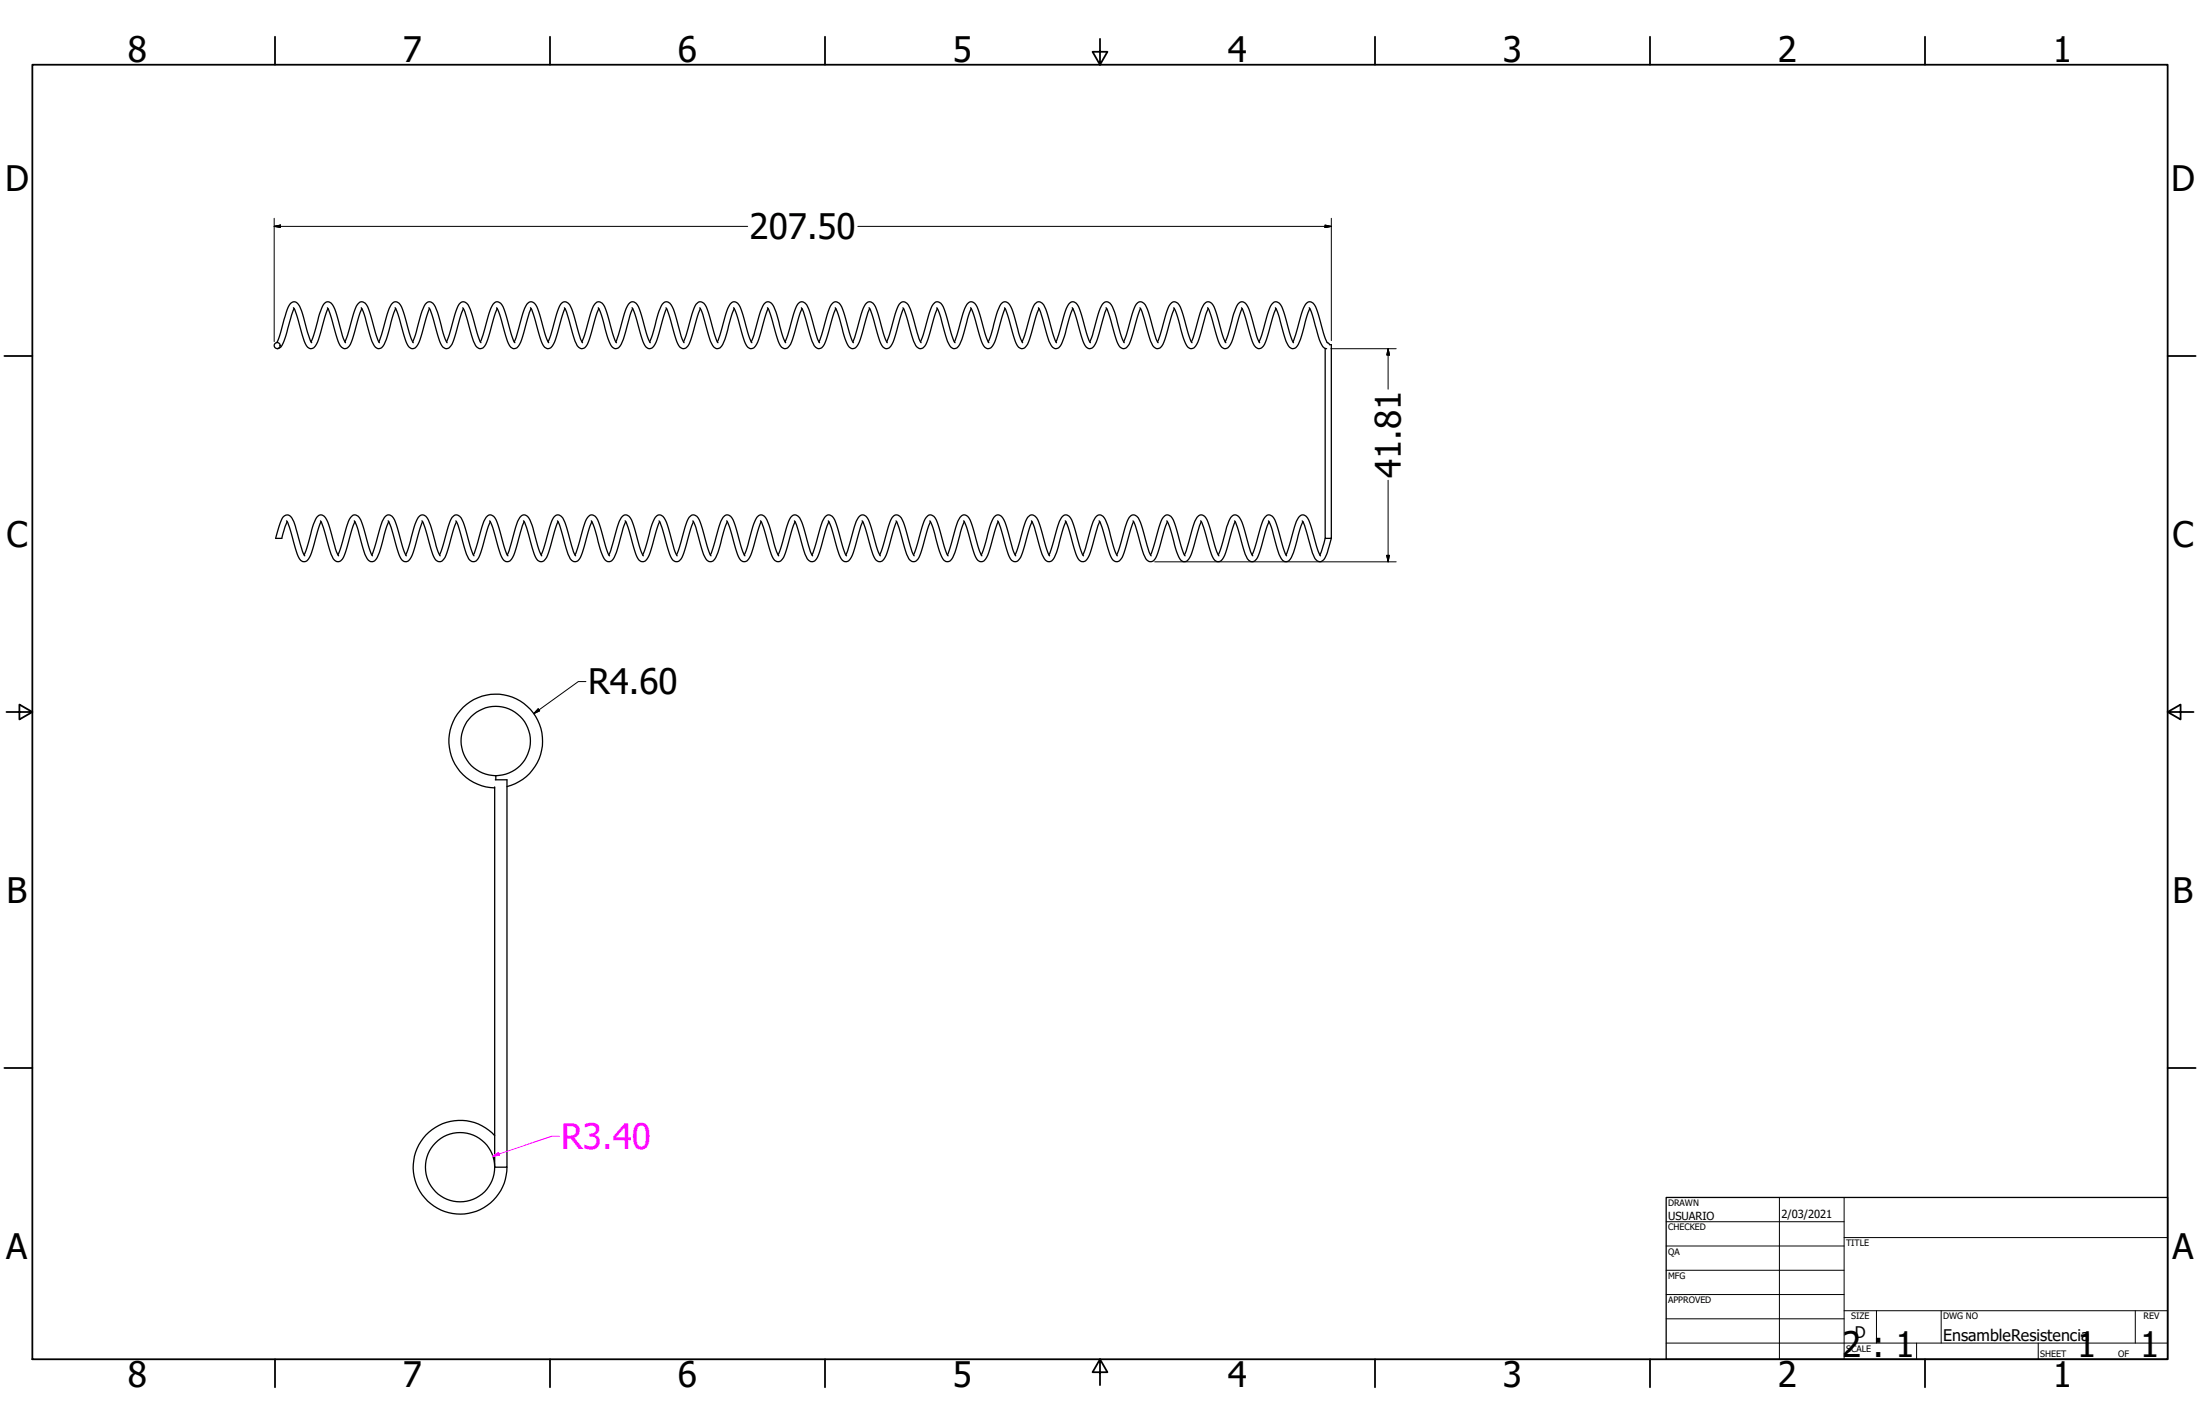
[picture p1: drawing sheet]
<svg xmlns="http://www.w3.org/2000/svg" width="864mm" height="559mm" viewBox="0 0 864 559" stroke-linecap="round" stroke-linejoin="round" font-family="sans-serif">
<!-- layer: Visible (ANSI) -->
<g fill="none" stroke="#000" stroke-width=".51">
<path d="M108.6 134.4a45.3 45.3 0 0 0 3.4-10.4l.7-2.5a3.3 3.3 0 0 1 3-3.1 4.6 4.6 0 0 1 2.7 3.7l1.6 5.5a21.5 21.5 0 0 0 2.4 6.9M115.2 120.8a33 33 0 0 1 3.1 9.4l1.1 3.7a3 3 0 0 0 3 2.9 4.6 4.6 0 0 0 2.6-3.6l2.7-9.4 1.1-2.7M115.4 121.1l-2.1 6.5a29.1 29.1 0 0 1-3 8.5l-1.5 .7M122.1 134.2l1.9-5.4a25 25 0 0 1 3.6-10l.4-.2a2.35 2.35 0 0 1 3 1.8l2 6a26.3 26.3 0 0 0 2.6 8.1M128.5 120.8l1.2 2.6 1.1 4a24.6 24.6 0 0 0 3.3 8.9 2.09 2.09 0 0 0 3.4-1.2l4.5-14M135.4 134.2l1.8-5.4a34.9 34.9 0 0 1 3.2-9.4 1.94 1.94 0 0 1 1.8-1 1.94 1.94 0 0 1 1.7 1.2l1.2 2.8 1.1 4a30.1 30.1 0 0 0 2.7 8v.1M141.8 120.8a17.8 17.8 0 0 1 2.3 6.6 24.6 24.6 0 0 0 3.3 8.9 2.09 2.09 0 0 0 3.4-1.2l.8-1.9 2.6-9.4 1.1-2.7M148.7 134.2l1.8-5.4a34.9 34.9 0 0 1 3.2-9.4 1.94 1.94 0 0 1 1.8-1 1.94 1.94 0 0 1 1.7 1.2l1.2 2.8 1.1 4a28.2 28.2 0 0 0 2.7 8.1M155.1 120.8a33 33 0 0 1 3.1 9.4l1.1 3.7a3 3 0 0 0 3 2.9 4.6 4.6 0 0 0 2.6-3.6l3.7-12.1M162 134.2l1.8-5.4a34.9 34.9 0 0 1 3.1-9.4 1.94 1.94 0 0 1 1.9-1 1.94 1.94 0 0 1 1.6 1.2 63 63 0 0 1 3.9 12.2l1.2 2.7M168.3 120.8a33 33 0 0 1 3.1 9.4l1.2 3.7a3 3 0 0 0 3 2.9 4.6 4.6 0 0 0 2.6-3.6l2.6-9.4 1.1-2.7M175.3 134.2l1.8-5.4a38.6 38.6 0 0 1 3.1-9.4 2.16 2.16 0 0 1 2.3-.9 2.16 2.16 0 0 1 1.6 1.9l2 6a30.1 30.1 0 0 0 2.7 8v.1"/>
<path d="M181.7 120.8l.8 1.6 1.5 5a24.6 24.6 0 0 0 3.3 8.9 2.09 2.09 0 0 0 3.4-1.2l4.5-14M188.5 134.2l1.9-5.4a34.9 34.9 0 0 1 3.1-9.4 1.94 1.94 0 0 1 1.9-1 1.94 1.94 0 0 1 1.6 1.2l1.2 2.8 1.2 4a28.2 28.2 0 0 0 2.7 8.1M194.9 120.8a33 33 0 0 1 3.2 9.4l1.1 3.7a3 3 0 0 0 2.9 2.9 4.5 4.5 0 0 0 2.7-3.6l3-10.5 .7-1.6M201.9 134.2l1.7-5.4a34.9 34.9 0 0 1 3.2-9.4 1.94 1.94 0 0 1 1.8-1 1.94 1.94 0 0 1 1.7 1.2l1.2 2.8 1.2 4a28.2 28.2 0 0 0 2.7 8.1M208.2 120.8a33 33 0 0 1 3.1 9.4l1.2 3.7a3 3 0 0 0 3 2.9 4.6 4.6 0 0 0 2.6-3.6l2.6-9.4 1.1-2.7M215.1 134.2l1.9-5.4a38.6 38.6 0 0 1 3.1-9.4 2.16 2.16 0 0 1 2.3-.9 2.16 2.16 0 0 1 1.6 1.9l2 6a30.1 30.1 0 0 0 2.7 8v.1M221.6 120.8l.8 1.6 1.4 5a24.6 24.6 0 0 0 3.3 8.9 2.09 2.09 0 0 0 3.5-1.2l4.5-14M228.4 134.2l1.9-5.4a34.9 34.9 0 0 1 3.1-9.4 1.94 1.94 0 0 1 1.9-1 1.94 1.94 0 0 1 1.6 1.2l1.2 2.8 1.2 4a28.2 28.2 0 0 0 2.7 8.1M234.8 120.8a31.2 31.2 0 0 1 3.1 9.4l1.2 3.7a3 3 0 0 0 2.9 2.9 4.5 4.5 0 0 0 2.7-3.6l2.6-9.4 1-2.7M241.7 134.2l1.8-5.4a34.9 34.9 0 0 1 3.2-9.4 1.94 1.94 0 0 1 1.8-1 1.94 1.94 0 0 1 1.7 1.2l1.2 2.8 1.1 4a28.2 28.2 0 0 0 2.8 8.1M248.1 120.8a33 33 0 0 1 3.1 9.4l1.1 3.7a3 3 0 0 0 3 2.9 4.6 4.6 0 0 0 2.6-3.6l2.7-9.4 1.1-2.7M255 134.2l1.9-5.4a25 25 0 0 1 3.6-10l.4-.2a2.35 2.35 0 0 1 3 1.8l2 6a26.3 26.3 0 0 0 2.6 8.1"/>
<path d="M261.4 120.8l1.2 2.6 1.1 4a26.5 26.5 0 0 0 3.3 8.9 2.14 2.14 0 0 0 3.4-1.2l4.6-14M268.3 134.2l1.8-5.4a38.6 38.6 0 0 1 3.1-9.4 2.2 2.2 0 0 1 2.4-.9 2.2 2.2 0 0 1 1.6 1.9l1.9 6a30.1 30.1 0 0 0 2.7 8v.1M274.7 120.8a17.8 17.8 0 0 1 2.3 6.6 24.6 24.6 0 0 0 3.3 8.9 2.09 2.09 0 0 0 3.4-1.2l.8-1.9 2.6-9.4 1.1-2.7M281.6 134.2l1.8-5.4a34.9 34.9 0 0 1 3.2-9.4 1.94 1.94 0 0 1 1.8-1 1.94 1.94 0 0 1 1.7 1.2l1.2 2.8 1.1 4a28.2 28.2 0 0 0 2.7 8.1M288 120.8a33 33 0 0 1 3.1 9.4l1.1 3.7a3 3 0 0 0 2.9 2.9 4.5 4.5 0 0 0 2.7-3.6l3.7-12.1M294.9 134.2l1.8-5.4a34.9 34.9 0 0 1 3.1-9.4 1.94 1.94 0 0 1 1.9-1 1.94 1.94 0 0 1 1.6 1.2 63 63 0 0 1 3.9 12.2l1.2 2.7M301.2 120.8a33 33 0 0 1 3.2 9.4l1.1 3.7a3 3 0 0 0 3 2.9 4.6 4.6 0 0 0 2.6-3.6l2.7-9.4 1-2.7M308.2 134.2l1.8-5.4a38.6 38.6 0 0 1 3.1-9.4 2.16 2.16 0 0 1 2.3-.9 2.16 2.16 0 0 1 1.7 1.9l1.9 6a30.1 30.1 0 0 0 2.7 8v.1M314.6 120.8l.8 1.6 1.5 5a24.6 24.6 0 0 0 3.3 8.9 2.09 2.09 0 0 0 3.4-1.2l4.5-14M321.4 134.2l1.9-5.4a34.9 34.9 0 0 1 3.2-9.4l.9-.8a2.4 2.4 0 0 1 3 1.8l1.9 6a28.2 28.2 0 0 0 2.7 8.1M327.9 120.8a31.2 31.2 0 0 1 3 9.4l1.2 3.7a3 3 0 0 0 2.9 2.9 4.5 4.5 0 0 0 2.7-3.6l3-10.5 .7-1.6M334.8 134.2l1.7-5.4a34.9 34.9 0 0 1 3.2-9.4 1.94 1.94 0 0 1 1.9-1 1.94 1.94 0 0 1 1.6 1.2l1.2 2.8 1.2 4a28.2 28.2 0 0 0 2.7 8.1"/>
<path d="M341.1 120.8a33 33 0 0 1 3.1 9.4l1.2 3.7a3 3 0 0 0 3 2.9 4.6 4.6 0 0 0 2.6-3.6l2.6-9.4 1.1-2.7M348 134.2l1.9-5.4a38.6 38.6 0 0 1 3.1-9.4 2.16 2.16 0 0 1 2.3-.9 2.16 2.16 0 0 1 1.6 1.9l2 6a30.1 30.1 0 0 0 2.7 8v.1M354.5 120.8l1.1 2.6 1.1 4a24.6 24.6 0 0 0 3.3 8.9 2.09 2.09 0 0 0 3.5-1.2l4.5-14M361.3 134.2l1.9-5.4a34.9 34.9 0 0 1 3.1-9.4 1.94 1.94 0 0 1 1.9-1 1.94 1.94 0 0 1 1.6 1.2l1.2 2.8 1.2 4a28.2 28.2 0 0 0 2.7 8.1M367.7 120.8a17.8 17.8 0 0 1 2.3 6.6 24.6 24.6 0 0 0 3.3 8.9 2.09 2.09 0 0 0 3.4-1.2l.9-1.9 2.6-9.4 1.1-2.7M374.6 134.2l1.8-5.4a34.9 34.9 0 0 1 3.2-9.4 1.94 1.94 0 0 1 1.8-1 1.94 1.94 0 0 1 1.7 1.2l1.2 2.8 1.1 4a28.2 28.2 0 0 0 2.8 8.1M381 120.8a33 33 0 0 1 3.1 9.4l1.2 3.7a3 3 0 0 0 2.9 2.9 4.6 4.6 0 0 0 2.6-3.6l3.7-12.1M387.9 134.2l1.9-5.4a25 25 0 0 1 3.6-10l.4-.2a2.35 2.35 0 0 1 3 1.8l1.6 4.6a30.9 30.9 0 0 0 3 9.5M394.3 120.8l1.2 2.6 1.1 4a26.5 26.5 0 0 0 3.3 8.9 2.14 2.14 0 0 0 3.5-1.2l4.5-14M401.2 134.2l1.8-5.4a38.6 38.6 0 0 1 3.1-9.4 2.16 2.16 0 0 1 2.4-.9 2.16 2.16 0 0 1 1.6 1.9l2 6a30.1 30.1 0 0 0 2.6 8v.1M407.6 120.8a62.6 62.6 0 0 1 3.8 12l.4 1.1a4.3 4.3 0 0 0 2.5 2.9h.5a4.3 4.3 0 0 0 2.6-3.6l2.7-9.4 1-2.7M414.5 134.2l1.8-5.4a34.9 34.9 0 0 1 3.2-9.4 1.94 1.94 0 0 1 1.8-1 1.94 1.94 0 0 1 1.7 1.2l1.2 2.8 1.1 4a28.2 28.2 0 0 0 2.8 8.1"/>
<path d="M420.9 120.8a33 33 0 0 1 3.1 9.4l1.1 3.7a3 3 0 0 0 3 2.9 4.5 4.5 0 0 0 2.6-3.6l3-10.5 .7-1.6M427.8 134.2l1.8-5.4a34.9 34.9 0 0 1 3.2-9.4 1.94 1.94 0 0 1 1.8-1 1.94 1.94 0 0 1 1.6 1.2 63 63 0 0 1 3.9 12.2l1.2 2.7M434.1 120.8a33 33 0 0 1 3.2 9.4l1.1 3.7a3 3 0 0 0 3 2.9 4.6 4.6 0 0 0 2.6-3.6l2.7-9.4 1-2.7M441.1 134.2l1.8-5.4a38.6 38.6 0 0 1 3.1-9.4 2.16 2.16 0 0 1 2.4-.9 2.16 2.16 0 0 1 1.6 1.9l1.9 6a30.1 30.1 0 0 0 2.7 8v.1M447.5 120.8l.8 1.6 1.5 5a24.6 24.6 0 0 0 3.3 8.9 2.09 2.09 0 0 0 3.4-1.2l4.5-14M454.3 134.2l1.9-5.4a34.9 34.9 0 0 1 3.2-9.4l.9-.8a2.4 2.4 0 0 1 3 1.8l1.9 6a28.2 28.2 0 0 0 2.7 8.1M460.8 120.8a31.2 31.2 0 0 1 3 9.4l1.2 3.7a3 3 0 0 0 2.9 2.9 4.5 4.5 0 0 0 2.7-3.6l2.6-9.4 1.1-2.7M467.7 134.2l1.8-5.4a34.9 34.9 0 0 1 3.1-9.4 1.94 1.94 0 0 1 1.9-1 1.94 1.94 0 0 1 1.6 1.2l1.2 2.8 1.2 4a28.2 28.2 0 0 0 2.7 8.1M474 120.8a33 33 0 0 1 3.1 9.4l1.2 3.7a3 3 0 0 0 3 2.9 4.6 4.6 0 0 0 2.6-3.6l2.6-9.4 1.1-2.7M480.9 134.2l1.9-5.4a25 25 0 0 1 3.7-10l.4-.2a2.35 2.35 0 0 1 2.9 1.8l2 6a26.3 26.3 0 0 0 2.7 8.1M487.4 120.8l1.1 2.6 1.1 4a24.6 24.6 0 0 0 3.4 8.9 2.09 2.09 0 0 0 3.4-1.2l4.5-14M494.2 134.2l1.9-5.4a34.9 34.9 0 0 1 3.1-9.4 1.94 1.94 0 0 1 1.9-1 1.94 1.94 0 0 1 1.6 1.2l1.2 2.8 1.2 4a30.1 30.1 0 0 0 2.6 8v.1"/>
<path d="M500.6 120.8a17.8 17.8 0 0 1 2.3 6.6 24.6 24.6 0 0 0 3.3 8.9 2.09 2.09 0 0 0 3.5-1.2l.8-1.9 2.6-9.4 1.1-2.7M507.6 134.2l1.7-5.4a34.9 34.9 0 0 1 3.2-9.4 1.94 1.94 0 0 1 1.8-1 1.94 1.94 0 0 1 1.7 1.2l1.2 2.8 1.2 4a28.2 28.2 0 0 0 2.7 8.1M513.9 120.8h.1a69.9 69.9 0 0 1 3.9 12.5l.5 1.1a3.2 3.2 0 0 0 2.4 2.4M521 134.4l.9 .9h.7v76h-2.4v-74.6M112.5 204.4a30.7 30.7 0 0 1 3.1 9.5l1.1 3.7a3 3 0 0 0 3 2.8 4.6 4.6 0 0 0 2.6-3.5l2.7-9.4 1-2.8M112.7 204.7l-2.1 6.6h-2.4l.6-2.4a14.6 14.6 0 0 1 2.8-6.5 2.19 2.19 0 0 1 3.3 1.6l1.1 2.5 2.7 9.7 .9 1.9M119.4 217.7l1.8-5.3a25 25 0 0 1 3.7-10l.4-.2a2.35 2.35 0 0 1 3 1.8l1.9 6a26.3 26.3 0 0 0 2.7 8.1M125.8 204.4a62.6 62.6 0 0 1 3.8 12l.4 1.2a3.8 3.8 0 0 0 2.5 2.8 2.76 2.76 0 0 0 2.7-2.5l3-10.4 1.1-2.8M132.7 217.7l1.8-5.3a34.9 34.9 0 0 1 3.2-9.4 1.94 1.94 0 0 1 1.8-1 1.94 1.94 0 0 1 1.7 1.3l1.2 2.8 1.1 3.9a30.1 30.1 0 0 0 2.7 8.1M139.1 204.4a17.9 17.9 0 0 1 2.3 6.6 24.4 24.4 0 0 0 3.3 8.9 2.09 2.09 0 0 0 3.4-1.1l.8-1.9 2.6-9.4 1.1-2.8M146 217.7l1.8-5.3a34.9 34.9 0 0 1 3.1-9.4 1.94 1.94 0 0 1 1.9-1 1.94 1.94 0 0 1 1.6 1.3l1.2 2.8 1.2 3.9a28.2 28.2 0 0 0 2.7 8.1M152.3 204.4a30.7 30.7 0 0 1 3.1 9.5l1.2 3.7a3 3 0 0 0 3 2.8 4.6 4.6 0 0 0 2.6-3.5l3.7-12.2"/>
<path d="M159.3 217.7l1.8-5.3a25 25 0 0 1 3.7-10l.4-.2a2.35 2.35 0 0 1 2.9 1.8l1.6 4.6a30.9 30.9 0 0 0 3.1 9.5M165.6 204.4a30.7 30.7 0 0 1 3.1 9.5l1.2 3.7a3 3 0 0 0 2.9 2.8 4.6 4.6 0 0 0 2.7-3.5l2.6-9.4 1.1-2.8M172.5 217.7l1.9-5.3a38.6 38.6 0 0 1 3.1-9.4 2.16 2.16 0 0 1 2.3-.9 2.16 2.16 0 0 1 1.6 1.9l2 6a30.1 30.1 0 0 0 2.7 8.1M178.9 204.4a62.6 62.6 0 0 1 3.9 12l.3 1.2a3.8 3.8 0 0 0 2.6 2.8 2.66 2.66 0 0 0 2.6-2.5l3.1-10.4 1.1-2.8M185.8 217.7l1.8-5.3a34.9 34.9 0 0 1 3.2-9.4 1.94 1.94 0 0 1 1.8-1 1.94 1.94 0 0 1 1.7 1.3l1.2 2.8 1.2 3.9a28.2 28.2 0 0 0 2.7 8.1M192.2 204.4a30.7 30.7 0 0 1 3.1 9.5l1.2 3.7a3 3 0 0 0 2.9 2.8 4.5 4.5 0 0 0 2.7-3.5l2.9-10.6 .7-1.6M199.1 217.7l1.8-5.3a34.9 34.9 0 0 1 3.2-9.4 1.94 1.94 0 0 1 1.8-1 1.94 1.94 0 0 1 1.7 1.3 43.3 43.3 0 0 1 3.5 10.9l1.6 3.9M205.5 204.4a30.7 30.7 0 0 1 3.1 9.5l1.1 3.7a3 3 0 0 0 3 2.8 4.6 4.6 0 0 0 2.6-3.5l2.7-9.4 1.1-2.8M212.4 217.7l1.8-5.3a38.6 38.6 0 0 1 3.2-9.4 2.16 2.16 0 0 1 2.3-.9 2.16 2.16 0 0 1 1.6 1.9l2 6a30.1 30.1 0 0 0 2.6 8.1M218.8 204.4a62.6 62.6 0 0 1 3.8 12l.4 1.2a3.8 3.8 0 0 0 2.6 2.8 2.66 2.66 0 0 0 2.6-2.5l3.1-10.4 1-2.8M225.7 217.7l1.8-5.3a34.9 34.9 0 0 1 3.2-9.4 1.94 1.94 0 0 1 1.8-1 1.94 1.94 0 0 1 1.7 1.3l1.2 2.8 1.1 3.9a28.2 28.2 0 0 0 2.8 8.1M232.1 204.4a29.1 29.1 0 0 1 3 9.5l1.2 3.7a3 3 0 0 0 3 2.8 4.5 4.5 0 0 0 2.6-3.5l2.6-9.4 1.1-2.8"/>
<path d="M239 217.7l1.8-5.3a34.9 34.9 0 0 1 3.2-9.4 1.94 1.94 0 0 1 1.8-1 1.94 1.94 0 0 1 1.7 1.3l1.2 2.8 1.1 3.9a28.2 28.2 0 0 0 2.7 8.1M245.4 204.4a30.7 30.7 0 0 1 3.1 9.5l1.1 3.7a3 3 0 0 0 3 2.8 4.6 4.6 0 0 0 2.6-3.5l2.7-9.4 1.1-2.8M252.3 217.7l1.8-5.3a25 25 0 0 1 3.7-10l.4-.2a2.36 2.36 0 0 1 3 1.8l1.9 6a26.3 26.3 0 0 0 2.7 8.1M258.7 204.4a62.6 62.6 0 0 1 3.8 12l.4 1.2a3 3 0 0 0 3 2.8 4.3 4.3 0 0 0 2.6-3.5l2.6-9.4 1.1-2.8M265.6 217.7l1.8-5.3a38.6 38.6 0 0 1 3.1-9.4 2.2 2.2 0 0 1 2.4-.9 2.2 2.2 0 0 1 1.6 1.9l1.9 6a30.1 30.1 0 0 0 2.7 8.1M272 204.4a17.9 17.9 0 0 1 2.3 6.6 24.4 24.4 0 0 0 3.3 8.9 2.09 2.09 0 0 0 3.4-1.1l.8-1.9 2.6-9.4 1.1-2.8M278.8 217.7l1.9-5.3a34.9 34.9 0 0 1 3.1-9.4 1.94 1.94 0 0 1 1.9-1 1.94 1.94 0 0 1 1.6 1.3l1.2 2.8 1.2 3.9a28.2 28.2 0 0 0 2.7 8.1M285.2 204.4a30.7 30.7 0 0 1 3.2 9.5l1.1 3.7a3 3 0 0 0 2.9 2.8 4.5 4.5 0 0 0 2.7-3.5l3.7-12.2M292.2 217.7l1.7-5.3a34.9 34.9 0 0 1 3.2-9.4 1.94 1.94 0 0 1 1.8-1 1.94 1.94 0 0 1 1.7 1.3 63 63 0 0 1 3.9 12.2l1.2 2.6M298.5 204.4a30.7 30.7 0 0 1 3.1 9.5l1.2 3.7a3 3 0 0 0 3 2.8 4.6 4.6 0 0 0 2.6-3.5l2.6-9.4 1.1-2.8M305.4 217.7l1.9-5.3a38.6 38.6 0 0 1 3.1-9.4 2.16 2.16 0 0 1 2.3-.9 2.16 2.16 0 0 1 1.6 1.9l2 6a30.1 30.1 0 0 0 2.7 8.1M311.8 204.4a62.6 62.6 0 0 1 3.9 12l.3 1.2a3.8 3.8 0 0 0 2.6 2.8 2.66 2.66 0 0 0 2.6-2.5l3.1-10.4 1.1-2.8"/>
<path d="M318.7 217.7l1.8-5.3a34.9 34.9 0 0 1 3.2-9.4l1-.8a2.4 2.4 0 0 1 3 1.8l1.9 6a28.2 28.2 0 0 0 2.7 8.1M325.1 204.4a30.7 30.7 0 0 1 3.1 9.5l1.2 3.7a3 3 0 0 0 2.9 2.8 4.5 4.5 0 0 0 2.7-3.5l2.9-10.6 .7-1.6M332 217.7l1.8-5.3a34.9 34.9 0 0 1 3.2-9.4 1.94 1.94 0 0 1 1.8-1 1.94 1.94 0 0 1 1.7 1.3l1.2 2.8 1.1 3.9a28.2 28.2 0 0 0 2.8 8.1M338.4 204.4a30.7 30.7 0 0 1 3.1 9.5l1.1 3.7a3 3 0 0 0 3 2.8 4.6 4.6 0 0 0 2.6-3.5l2.7-9.4 1.1-2.8M345.3 217.7l1.9-5.3a38.6 38.6 0 0 1 3.1-9.4 2.16 2.16 0 0 1 2.3-.9 2.16 2.16 0 0 1 1.6 1.9l2 6a30.1 30.1 0 0 0 2.6 8.1M351.7 204.4a62.6 62.6 0 0 1 3.8 12l.4 1.2a3.8 3.8 0 0 0 2.6 2.8 2.75 2.75 0 0 0 2.6-2.5l3.1-10.4 1.1-2.8M358.6 217.7l1.8-5.3a34.9 34.9 0 0 1 3.2-9.4 1.94 1.94 0 0 1 1.8-1 1.94 1.94 0 0 1 1.7 1.3l1.2 2.8 1.1 3.9a28.2 28.2 0 0 0 2.8 8.1M365 204.4a21.1 21.1 0 0 1 2.7 8.1l1.6 5.1a3 3 0 0 0 2.9 2.8 4.5 4.5 0 0 0 2.6-3.5l2.6-9.4 1.1-2.8M371.9 217.7l1.8-5.3a34.9 34.9 0 0 1 3.2-9.4 1.94 1.94 0 0 1 1.8-1 1.94 1.94 0 0 1 1.7 1.3l1.2 2.8 1.1 3.9a28.2 28.2 0 0 0 2.7 8.1M378.3 204.4a30.7 30.7 0 0 1 3.1 9.5l1.1 3.7a3 3 0 0 0 3 2.8 4.6 4.6 0 0 0 2.6-3.5l2.7-9.4 1.1-2.8M385.2 217.7l1.8-5.3a25 25 0 0 1 3.7-10l.4-.2a2.35 2.35 0 0 1 3 1.8l1.9 6a26.3 26.3 0 0 0 2.7 8.1M391.6 204.4a62.6 62.6 0 0 1 3.8 12l.4 1.2a3 3 0 0 0 3 2.8 4.6 4.6 0 0 0 2.6-3.5l2.7-9.4 1-2.8"/>
<path d="M398.5 217.7l1.8-5.3a38.6 38.6 0 0 1 3.1-9.4 2.2 2.2 0 0 1 2.4-.9 2.2 2.2 0 0 1 1.6 1.9l1.9 6a30.1 30.1 0 0 0 2.7 8.1M404.9 204.4a17.9 17.9 0 0 1 2.3 6.6 24.4 24.4 0 0 0 3.3 8.9 2.09 2.09 0 0 0 3.4-1.1l.8-1.9 2.6-9.4 1.1-2.8M411.7 217.7l1.9-5.3a34.9 34.9 0 0 1 3.2-9.4 1.94 1.94 0 0 1 1.8-1 1.94 1.94 0 0 1 1.6 1.3l1.2 2.8 1.2 3.9a28.2 28.2 0 0 0 2.7 8.1M418.1 204.4a30.7 30.7 0 0 1 3.2 9.5l1.1 3.7a3 3 0 0 0 2.9 2.8 4.5 4.5 0 0 0 2.7-3.5l3-10.6 .7-1.6M425.1 217.7l1.7-5.3a34.9 34.9 0 0 1 3.2-9.4 1.94 1.94 0 0 1 1.8-1 1.94 1.94 0 0 1 1.7 1.3 63 63 0 0 1 3.9 12.2l1.2 2.6M431.4 204.4a30.7 30.7 0 0 1 3.1 9.5l1.2 3.7a3 3 0 0 0 3 2.8 4.6 4.6 0 0 0 2.6-3.5l2.6-9.4 1.1-2.8M438.3 217.7l1.9-5.3a38.6 38.6 0 0 1 3.1-9.4 2.16 2.16 0 0 1 2.3-.9 2.16 2.16 0 0 1 1.6 1.9l2 6a30.1 30.1 0 0 0 2.7 8.1M444.8 204.4a62.6 62.6 0 0 1 3.8 12l.3 1.2a3.8 3.8 0 0 0 2.6 2.8 2.66 2.66 0 0 0 2.7-2.5l3-10.4 1.1-2.8M451.6 217.7l1.9-5.3a34.9 34.9 0 0 1 3.1-9.4l1-.8a2.4 2.4 0 0 1 3 1.8l1.9 6a28.2 28.2 0 0 0 2.7 8.1M458 204.4a29.1 29.1 0 0 1 3.1 9.5l1.2 3.7a3 3 0 0 0 2.9 2.8 4.5 4.5 0 0 0 2.7-3.5l3-10.6 .7-1.6M464.9 217.7l1.8-5.3a34.9 34.9 0 0 1 3.2-9.4 1.94 1.94 0 0 1 1.8-1 1.94 1.94 0 0 1 1.7 1.3l1.2 2.8 1.1 3.9a28.2 28.2 0 0 0 2.8 8.1M471.3 204.4a30.7 30.7 0 0 1 3.1 9.5l1.2 3.7a3 3 0 0 0 2.9 2.8 4.6 4.6 0 0 0 2.6-3.5l2.7-9.4 1.1-2.8"/>
<path d="M478.2 217.7l1.9-5.3a25 25 0 0 1 3.6-10l.4-.2a2.36 2.36 0 0 1 3 1.8l2 6a30.1 30.1 0 0 0 2.6 8.1M484.6 204.4a62.6 62.6 0 0 1 3.8 12l.4 1.2a3.8 3.8 0 0 0 2.6 2.8 2.76 2.76 0 0 0 2.6-2.5l3.1-10.4 1.1-2.8M491.5 217.7l1.8-5.3a34.9 34.9 0 0 1 3.2-9.4 1.94 1.94 0 0 1 1.8-1 1.94 1.94 0 0 1 1.7 1.3l1.2 2.8 1.1 3.9a30.1 30.1 0 0 0 2.7 8.1M497.9 204.4a17.9 17.9 0 0 1 2.3 6.6 24.4 24.4 0 0 0 3.3 8.9 2.09 2.09 0 0 0 3.4-1.1l.8-1.9 2.6-9.4 1.1-2.8M504.8 217.7l1.8-5.3a34.9 34.9 0 0 1 3.2-9.4 1.94 1.94 0 0 1 1.8-1 1.94 1.94 0 0 1 1.7 1.3l1.2 2.8 1.1 3.9a28.2 28.2 0 0 0 2.8 8.1M511.2 204.4a71.2 71.2 0 0 1 4 12.6l.7 1.6a2.28 2.28 0 0 0 2.3 1.8 2.28 2.28 0 0 0 2.2-2l2.2-7.1M520.2 211.3l-2.1 6.4M194.4 306h4.6v152h-4.8v-149.2M194.6 304.4v1.6M199 308.7a18.4 18.4 0 0 0 10.1-29.4 18.4 18.4 0 0 0-30.9 3.3 18.4 18.4 0 0 0 16 26.6M194.2 445.6a18.4 18.4 0 0 0-29.3 2.8 18.4 18.4 0 0 0 10.7 27.4 18.4 18.4 0 0 0 23.4-17.8"/>
<circle cx="108.8" cy="135.6" r="1.17"/>
<circle cx="194.6" cy="290.8" r="13.6"/>
<circle cx="180.6" cy="458" r="13.6"/>
</g>
<!-- layer: Border (ANSI) -->
<g fill="none" stroke="#000" stroke-width=".7">
<path d="M107.9 14.4v11M215.9 14.4v11M323.8 14.4v11M431.8 15.2v10.2l-2.9-5.1h5.8l-2.9 5.1M539.8 14.4v11M647.7 14.4v11M755.6 14.4v11M12.7 25.4h838.2v508h-838.2zM1.7 139.7h11M850.9 139.7h11M2.5 279.4h10.2l-5.1-2.9v5.8l5.1-2.9M850.9 279.4l5.1 2.9v-5.8l-5.1 2.9h10.2"/>
<path d="M1.7 419.1h11M850.9 419.1h11M107.9 533.4v11M215.9 533.4v11M323.8 533.4v11M431.8 533.4l2.9 5.1h-5.8l2.9-5.1v10.2M539.8 533.4v11M647.7 533.4v11M755.6 533.4v11"/>
</g>
<!-- layer: Title (ANSI) -->
<g fill="none" stroke="#000" stroke-width=".39">
<path d="M654 479.4h69.9M698.5 469.9v63.5M723.9 469.9v63.5M654 488.9h69.9M654 498.5h69.9M723.9 485.6h127M654 508h69.9M654 517.5h69.9M723.9 514.3h127M736.6 514.3v12.7M762 514.3v12.7M838.2 514.3v12.7"/>
<path d="M654 527h196.9M752.3 527v6.4M800.1 527v6.4"/>
</g>
<path d="M654 469.9h196.9v63.5h-196.9z" fill="none" stroke="#000" stroke-width=".51"/>
<!-- layer: Dimension (ANSI) -->
<g fill="none" stroke="#000" stroke-width=".39">
<path d="M107.6 88.8l2.5-.5v1zM107.6 88.8h185.9M107.6 85.7v48.3M336.7 88.8h185.9M520.1 88.3l2.5 .5-2.5 .5zM522.6 85.7v48M522.4 136.8h25.7M544.9 136.8l.5 2.5h-1zM544.9 136.8v15.9M544.9 188.5v32M544.4 217.9h1l-.5 2.6zM453.3 220.5h94.8"/>
<path d="M211.3 278.2l.5 .8-2.3 1zM230 267.5h-3l-17.5 12.5"/>
</g>
<path d="M107.6 88.8l2.5-.5zM107.6 88.8l2.5-.5v1zM520.1 89.3l2.5-.5zM520.1 88.3l2.5 .5-2.5 .5zM544.9 136.8l.5 2.5zM544.9 136.8l.5 2.5h-1zM544.4 217.9l.5 2.6zM544.4 217.9h1l-.5 2.6zM211.3 278.2l-1.8 1.8zM211.3 278.2l.5 .8-2.3 1z" fill="#000" stroke="#000" stroke-width=".39"/>
<path d="M193.5 453.7l2.2-1.3 .3 .9zM219.5 445.9h-3l-23 7.8" fill="none" stroke="#f0f" stroke-width=".39"/>
<g fill="#f0f" stroke="#f0f" stroke-width=".39">
<path d="M193.5 453.7l2.2-1.3z"/>
<path d="M193.5 453.7l2.2-1.3 .3 .9z"/>
</g>
<g font-size="13.8">
<text x="50.2" y="24.4">8</text>
<text x="158.2" y="24.4">7</text>
<text x="266.1" y="24.4">6</text>
<text x="374.1" y="24.4">5</text>
<text x="482" y="24.4">4</text>
<text x="590" y="24.4">3</text>
<text x="697.9" y="24.4">2</text>
<text x="805.9" y="24.4">1</text>
<text x="2" y="74.9">D</text>
<text x="852.2" y="74.9">D</text>
<text x="294.3" y="93.8">207.50</text>
<text x="549.9" y="187.7" transform="rotate(-90 549.9 187.7)">41.81</text>
<text x="2.5" y="214.6">C</text>
<text x="852.8" y="214.6">C</text>
<text x="230.8" y="272.4">R4.60</text>
<text x="2.6" y="354.3">B</text>
<text x="852.9" y="354.3">B</text>
<text x="2.5" y="494">A</text>
<text x="852.7" y="494">A</text>
<text x="723.1" y="532.6">2 : 1</text>
<text x="815.4" y="532.6">1</text>
<text x="840.1" y="532.6">1</text>
<text x="50.2" y="544.4">8</text>
<text x="158.2" y="544.4">7</text>
<text x="266.1" y="544.4">6</text>
<text x="374.1" y="544.4">5</text>
<text x="482" y="544.4">4</text>
<text x="590" y="544.4">3</text>
<text x="697.9" y="544.4">2</text>
<text x="805.9" y="544.4">1</text>
</g>
<text font-size="13.8" fill="#f0f" x="220.3" y="450.8">R3.40</text>
<g font-size="6.3">
<text x="728.1" y="524.9">D</text>
<text x="762.8" y="526.2">EnsambleResistencia</text>
</g>
<g font-size="4.4">
<text x="654.8" y="478.6">USUARIO</text>
<text x="699.3" y="478">2/03/2021</text>
</g>
<g font-size="3.5">
<text x="654.8" y="473.2">DRAWN</text>
<text x="654.8" y="482.8">CHECKED</text>
<text x="724.7" y="488.9">TITLE</text>
<text x="654.8" y="492.3">QA</text>
<text x="654.8" y="501.8">MFG</text>
<text x="654.8" y="511.4">APPROVED</text>
<text x="726.7" y="517.7">SIZE</text>
<text x="762.8" y="517.7">DWG NO</text>
<text x="841.4" y="517.7">REV</text>
<text x="724.7" y="530.4">SCALE</text>
<text x="800.9" y="532.6">SHEET</text>
<text x="831.5" y="532.6">OF</text>
</g>
</svg>
